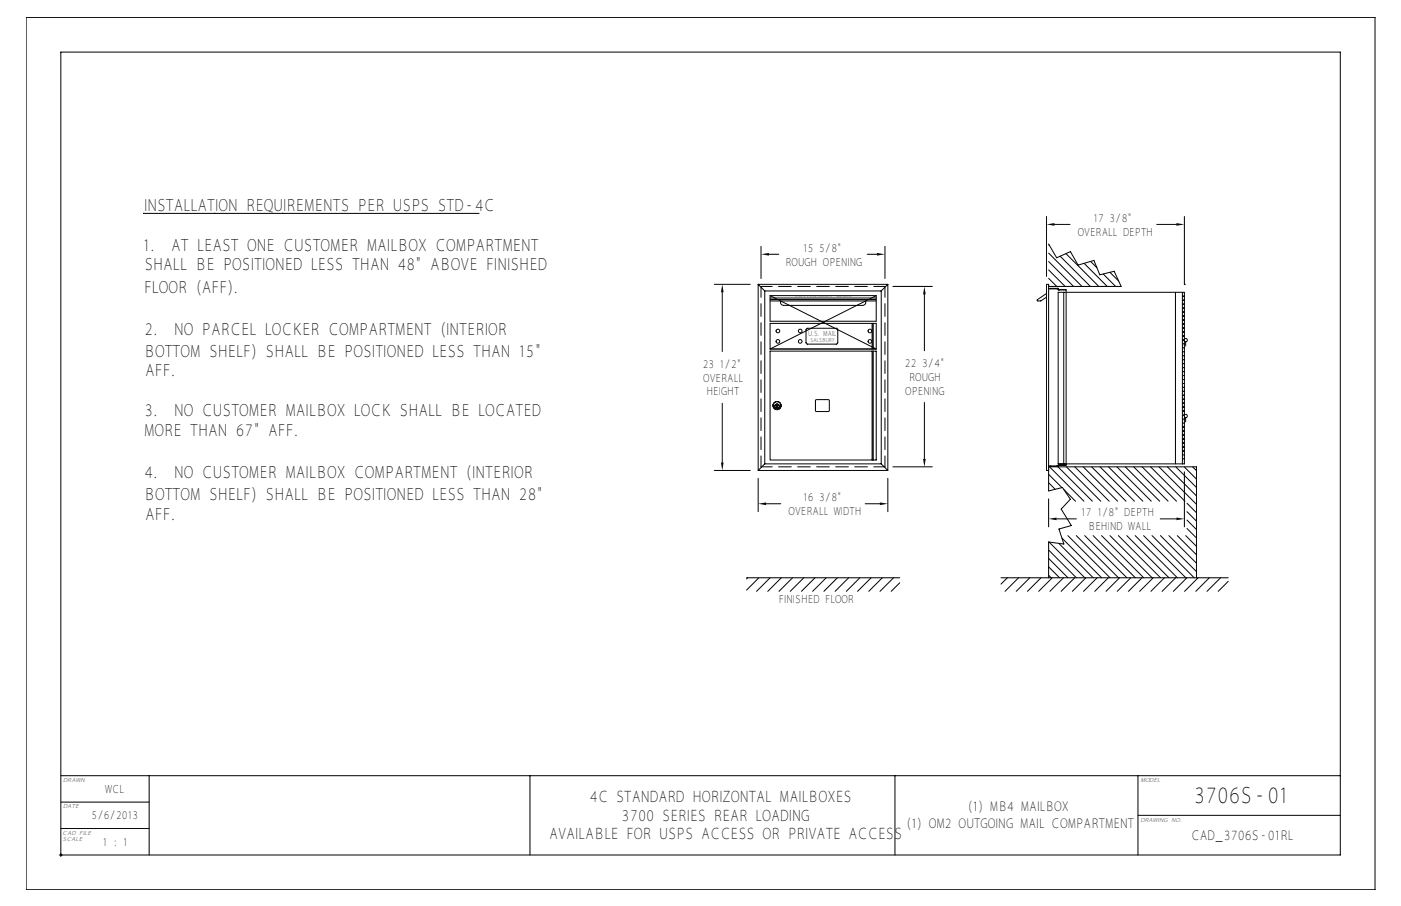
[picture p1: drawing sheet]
<svg xmlns="http://www.w3.org/2000/svg" width="432mm" height="279mm" viewBox="0 0 432 279" stroke-linecap="round" stroke-linejoin="round" font-family="sans-serif">
<g fill="none" stroke="#000" stroke-width=".31">
<path d="M8.1 5.4h415.7v269h-415.7zM44.4 65.8h-.3h103.7M234.6 76v9.9M237 78.4h3M267.3 78.4h3M272.8 76v9.9M322.5 66.8v18.4M323.2 78.1l10.3 10.2M323.2 75.5l.3 .3M323.2 75.2l2.5 4.3 4.2-1.9 2.4 4.2 4.9-1.5 1.8 4.4 4.4-1 2.2 4.6h-22.4M325 69.2h4.8M326.8 79l9.3 9.3"/>
<path d="M328.5 78.2l10.2 10.1M356.5 69.2h6.1M365 66.8v20.9M220.2 87.7h11M222.6 90.1v18.3M233.7 87.7h39.9M233.7 87.7v57.4M233.7 87.7l2 2M235.7 89.7v53.4h35.9M235.7 89.7h35.9M237.3 92.8h32.8M237.3 91.2l32.8 16.4"/>
<path d="M237.3 91.2v7.9h32.8v-7.9M237.3 92.4h32.8M237.3 91.9h32.8M237.3 91.2h32.8M240.7 92.8a.95 .95 0 0 0 .8 1.4h24.4a.95 .95 0 0 0 .9-1.4M268.8 99.7v7.9M269.1 99.7v7.9M270.1 91.2l-32.8 16.4M271.6 89.7v53.4M273.6 87.7v57.4l-2-2M273.6 87.7l-2 2M275.2 88.3h12.2"/>
<path d="M284.9 90.8v17.4M322.5 90.5l-2.8 2.2 1.1 .1 1.7-1.2M323.2 85.8l2.5 2.5M323.2 83.2l5.1 5.1M323.2 80.6l7.7 7.7M323.7 89.1v-.2h2.4v.5h2.5M325.8 88.9v.2M325.8 88.9v.2h-2.6M326.1 90.1h38.9v53h-38.9zM326.4 89.4v-.1h2.1v.1M327.9 90.1v53M328.6 89.4l-.1 54.1h-2.1v-.2"/>
<path d="M334.1 81.2l7.2 7.1M336.1 80.6l2 2M340 84.5l3.9 3.8M342.1 84l2.7 2.7M362.3 90.1v53M364.4 90.1v53M364.4 98.7h.6M364.4 91.4h.6M364.4 92.6h.6M364.4 93.8h.6M364.4 95h.6M364.4 96.3h.6"/>
<path d="M364.4 97.5h.6M364.4 99.9h.6M365 87.7h.1M237.3 108.3h32.8v33.6h-32.8zM237.3 107.6h32.8M237.3 107.6v-7.9h32.8v7.9M248.6 101.4l9.3-.1 .3 .4v4.1l-.5 .3h-9l-.3-.5zM268.8 108.3v33.6M269.1 108.3v33.6M364.4 101.1h.6M364.4 102.4h.6M364.4 103.6h.6"/>
<path d="M364.4 104.8h.6M364.4 106h.6M364.4 107.3h.6M364.4 108.5h.6M364.4 109.7h.6M364.4 110.9h.6M364.4 112.2h.6M364.4 113.4h.6M364.4 114.6h.6M364.4 115.8h.6M364.4 117h.6M364.4 118.3h.6"/>
<path d="M364.4 119.5h.6M365 104.6a.51 .51 0 0 1 .8-.1 .51 .51 0 0 1 0 .8 .51 .51 0 0 1-.8-.1M365.4 105.4v1.3M222.6 124.4v18.2M239.4 125.1l.2 .8zM251.4 123.3h4.1v3.5h-4.1zM284.9 124.1v17.4M364.4 120.7h.6M364.4 121.9h.6M364.4 123.2h.6M364.4 124.4h.6M364.4 125.6h.6"/>
<path d="M364.4 126.8h.6M364.4 128h.6M364.4 129.3h.6M364.4 130.5h.6M364.4 131.7h.6M364.4 132.9h.6M364.4 134.2h.6M364.4 135.4h.6M364.4 136.6h.6M364.4 137.8h.6M364.4 139.1h.6M365 128a.51 .51 0 0 1 .8-.1 .51 .51 0 0 1 0 .8 .51 .51 0 0 1-.8-.1"/>
<path d="M365.4 128.8v1.3M220.2 145.1h11M233.7 147.5v10.3M235.7 143.1l-2 2h39.9M236.1 155.4h4.5M266.7 155.4h4.5M273.6 147.5v10.3M275.2 144h12.2M323.2 145.1h-.7v-57.4h.7v63.7l4.3-1.1 2.4 3.7-2.8 3 3.1 5.1-3.8 1 1.5 4.7-4.7-.7v11.1M323.2 153.8v8.7M323.2 144h45.6v34.2M323.2 148.9l2 2"/>
<path d="M323.2 146.3l4.1 4.1M323.5 144l10.6 10.6M323.7 143.7v.2h2.1v-.2M326.1 144l10.6 10.6M327.9 150.9l3.6 3.7M328.6 143.3h-2.5v.6l-2.9-.2M328.7 144l10.6 10.6M331.3 144l10.6 10.6M333.9 144l10.6 10.6M336.5 144l10.6 10.6M339 144l10.6 10.6M341.6 144l10.6 10.6"/>
<path d="M344.2 144l10.6 10.6M346.8 144l10.6 10.6M349.4 144l10.6 10.6M352 144l10.6 10.6M354.6 144l10.6 10.6M357.2 144l11.6 11.5M359.8 144l9 8.9M362.4 144l6.4 6.3M364.4 140.3h.6M364.4 141.5h.6M365 144l3.8 3.8M365 145.5v17"/>
<path d="M365.8 157.8l3 2.9M365.8 155.2l3 2.9M367.6 144l1.2 1.2M230.1 178.2h47.2M230.4 178.2l-.3 .3M233.9 178.2l-3.8 3.8M237.4 178.2l-4.2 4.2M240.8 178.2l-4.2 4.2M244.3 178.2l-4.2 4.2M247.7 178.2l-4.2 4.2M251.2 178.2l-4.2 4.2M254.6 178.2l-4.1 4.2"/>
<path d="M258.1 178.2l-4.2 4.2M261.6 178.2l-4.2 4.2M265 178.2l-4.2 4.2M268.5 178.2l-4.2 4.2M271.9 178.2l-4.1 4.2M275.4 178.2l-4.2 4.2M277.3 179.7l-2.6 2.7M308.5 178.2h70M310.5 178.2l-2 1.9M313.9 178.2l-4.1 4.2M317.4 178.2l-4.2 4.2M320.9 178.2l-4.2 4.2"/>
<path d="M323.2 177.4l.8 .8M323.2 174.8l3.4 3.4M323.2 172.2l6 6M323.2 169.6l8.6 8.6M323.3 167.2l11.1 11M324.3 178.2l-4.2 4.2M325.6 160h6.1M326.3 167.6l10.6 10.6M327.3 165.9l12.2 12.3M327.8 178.2l-4.2 4.2M329.1 165.2l13 13M331.2 178.2l-4.2 4.2"/>
<path d="M331.7 165.2l13 13M334.3 165.2l13 13M334.7 178.2l-4.2 4.2M336.9 165.2l13 13M338.1 178.2l-4.1 4.2M339.5 165.2l13 13M341.6 178.2l-4.2 4.2M342.1 165.2l13 13M344.7 165.2l13 13M345.1 178.2l-4.2 4.2M347.3 165.2l13 13M348.5 178.2l-4.2 4.2"/>
<path d="M349.9 165.2l13 13M352 178.2l-4.2 4.2M352.5 165.2l13 13M355.1 165.2l13 13M355.4 178.2l-4.1 4.2M357.6 160h5M357.7 165.2l11.1 11.1M358.9 178.2l-4.2 4.2M360.3 165.2l8.5 8.5M362.4 178.2l-4.2 4.2M362.8 165.2l6 5.9M365.4 165.2l3.4 3.3"/>
<path d="M365.8 178.2l-4.2 4.2M365.8 163l3 2.9M365.8 160.4l3 2.9M369.3 178.2l-4.2 4.2M372.7 178.2l-4.2 4.2M376.2 178.2l-4.2 4.2M378.5 179.3l-3 3.1M18.8 239.2h257M46 239.2v24.5M163.3 239.2v24.5M350.7 239.2h-74.9v24.5M350.7 239.2h62.4"/>
<path d="M350.7 239.2v24.5M18.8 247.4h27.2M18.8 255.5h27.2M53.8 243.6l.7-.5 1.2-.3h55.3a2.68 2.68 0 0 1 2.6 2.7v6.3a2.68 2.68 0 0 1-2.6 2.7h-55.3a2.68 2.68 0 0 1-2.7-2.7v-6.7zM54.1 243.9l.9-.6 .7-.1h55.3a2.29 2.29 0 0 1 2.3 2.3v6.3a2.29 2.29 0 0 1-2.3 2.3h-55.3a2.29 2.29 0 0 1-2.3-2.3v-6.7zM54.3 244.2l1.4-.6h55.3a1.91 1.91 0 0 1 1.9 1.9v6.3a1.91 1.91 0 0 1-1.9 1.9h-55.3a1.91 1.91 0 0 1-1.9-1.9v-6.3zM55 244.8l.7-.3h55.3l.6 .3 .3 .7v6.3l-.3 .7-.6 .3h-55.3l-.7-.3-.3-.7v-6.3zM55.1 246.4h1.7M55.1 249.4h5.9M55.1 249.8h1.2M55.1 250.2h1.3M55.1 250.6h1.4"/>
<path d="M55.1 251h1.8M55.1 246.8h1.4M55.1 247.2h1.3M55.1 247.5h1.2M55.1 247.9h1.2M55.1 248.3h1.2M55.1 248.7h1.4M55.1 249.1h1.6M55.1 251.4h56.5M55.1 251.7h56.5M55.1 245.6h56.5M55.1 246h56.5"/>
<path d="M55.1 252.1h56.4M55.1 245.2h56.4M55.6 252.4h55.5M55.6 244.9h55.5M55.7 244.9l-.4 .2-.2 .4v6.3l.2 .4 .4 .2M56.3 249.4a1.48 1.48 0 0 0 1.4 1.9M56.5 249.4l.2 1.1 .7 .5h3.9a1.52 1.52 0 0 0 1.2-1.4 1.52 1.52 0 0 0-1.2-1.5h-2.9l-.3-.3 .3-.3h2.3l.3 .4h1.5l-.1-1-.5-.5-4.2-.1a1.52 1.52 0 0 0-1.2 1.5 1.52 1.52 0 0 0 1.2 1.5h3l.3 .3-.3 .3h-2.3l-.3-.5M57.7 246.1a1.73 1.73 0 0 0-1.4 1.7 1.73 1.73 0 0 0 1.4 1.7M58.2 249.8h2.6M58.3 247.8h2.4M61.3 246.1a1.54 1.54 0 0 1 1.4 2h-.6l.4 .5 .2 1.1 1.9-3.5M62.2 246.4h2.3"/>
<path d="M62.3 248.3h1.2M62.5 246.8h1.8M62.6 248.7h.7M62.7 247.2h1.4M62.7 249.1h.4M62.7 247.5h1.2M62.7 247.9h1M64.2 251.1l.4-.9h2.7l.5 .9M64.2 251h3.5M64.4 250.6h3.1M64.8 246.3h2.4l2.5 4.7h-1.7l-.7-1.1h-2.7l-.6 1.1h-1.8zM66 247.7l.3 .6h-.6z"/>
<path d="M66 247.3l.7 1.4h-1.5zM67.3 246.2l2.4 4.4v-4.3M67.5 246.4h2.2M67.7 246.8h2M67.9 247.2h1.8M68.1 247.5h1.6M68.3 247.9h1.4M68.5 248.3h1.2M68.7 248.7h1M68.9 249.1h.8M69.1 249.4h.6M69.3 249.8h.4"/>
<path d="M69.9 246.3h1.5v3.6h3.9v1.1h-5.4zM71.6 246.8h3.9M71.6 247.2h3.7M71.6 247.5h3.7M71.6 247.9h3.7M71.6 248.3h3.7M71.6 248.7h3.8M75.5 251v-.4l.5 .5 .7 .2M75.8 246.4h-4.2v3h3.7M75.8 246.6l.9-.3h3.9l.7 .6 .2 1h-1.6l-.3-.4h-2.3l-.3 .3 .3 .3h3a1.52 1.52 0 0 1 1.2 1.5 1.52 1.52 0 0 1-1.2 1.4l-4.2-.1-.5-.4-.1-1.1h1.5l.3 .5h2.3l.3-.3-.3-.3h-2.9a1.56 1.56 0 0 1-.9-2.7zM76.7 246.1a1.75 1.75 0 0 0-1.5 1.2 1.75 1.75 0 0 0 .5 1.8h-4.1M77.2 249.8h2.6"/>
<path d="M77.4 249.4h2.2M77.5 247.5h2.1M77.5 247.9h2.1M80.3 246.1a1.54 1.54 0 0 1 1.4 2h-.7a1.77 1.77 0 0 1 .7 1.8 1.77 1.77 0 0 1-1.4 1.4M81.1 251h1.1M81.2 246.4h1M81.3 248.3h.9M81.5 250.6h.7M81.5 246.8h.7M81.5 248.7h.7M81.6 250.2h.6M81.6 247.2h.6"/>
<path d="M81.7 249.1h.5M81.7 249.4h.5M81.7 249.8h.5M81.7 247.5h.5M81.7 247.9h.5M82.2 246.3v4.7M84 249.2h2.6l.3 .4-.3 .3h-2.6zM84 247.4h2.6l.3 .4-.3 .3h-2.6zM84.2 249.4l2.5 .2-2.5 .1zM84.2 247.6l2.5 .1-2.5 .2zM87.1 246.1a1.62 1.62 0 0 1 1.3 2.4 1.69 1.69 0 0 1-1.2 2.8M87.1 246.3a1.44 1.44 0 0 1 1 2.3 1.49 1.49 0 0 1-.9 2.4h-4.8v-4.7h4.8"/>
<path d="M88 246.4h1.2M88.1 251h1.7M88.3 246.8h.9M88.4 250.6h1M88.5 248.3h.7M88.5 248.7h.7M88.5 247.2h.7M88.5 247.9h.7M88.5 247.5h.7M88.6 250.2h.7M88.6 249.1h.6M88.6 249.4h.6"/>
<path d="M88.6 249.8h.6M89.2 246.3v3.6a1.4 1.4 0 0 0 1.4 1.4M89.4 246.3h1.6v3.3l.3 .3 3-.1 .1-3.5h1.5l-.1 4.2-.5 .4-.6 .1-4.7-.1-.4-.4-.2-.6zM91.2 246.3l.1 3.4h2.9v-3.4M91.2 246.4h3M91.2 249.4h3M91.2 246.8h3M91.2 247.2h3M91.2 247.5h3M91.2 247.9h3M91.2 248.3h3M91.2 248.7h3"/>
<path d="M91.2 249.1h3M95.6 251h1.2M95.9 250.6h.9M96.1 250.2h.7M96.1 246.3v3.6a1.4 1.4 0 0 1-1.4 1.4M96.1 246.4h.7M96.1 249.4h.7M96.1 249.8h.7M96.1 246.8h.7M96.1 247.2h.7M96.1 247.5h.7M96.1 247.9h.7"/>
<path d="M96.1 248.3h.7M96.1 248.7h.7M96.1 249.1h.7M96.8 246.3v4.7M98.6 247.4h2.7l.2 1.1-.3 .2h-2.6zM98.8 247.6h2.4l.1 .8-2.5 .1zM98.8 250.2h2.5M98.8 250.6h2.5M98.8 251h2.5M98.8 247.9h2.5M98.8 248.3h2.5M101.3 250.2l-2.5-.1v.9"/>
<path d="M101.3 250.2v.8M101.8 246.1a1.4 1.4 0 0 1 1.4 1.4v1.1l1.6 .1M102.9 246.4l2.7 3.2v1.4M103 248.6v.2a.48 .48 0 0 0-.3 .5 .48 .48 0 0 0 .3 .4v1.3h-1.5v-.9l-.3-.2h-2.6v1.1h-1.6v-4.7h4.8l.9 .3a2.15 2.15 0 0 1 .3 2M103 246.3h2l1.6 1.8 1.6-1.8h2l-2.8 3.2v1.5h-1.6v-1.5zM103.1 249.4h2.4M103.1 249.1h2.1M103.2 247.2h.3M103.2 249.8h2.4M103.2 248.6l-.2 .7 .2 1.7M103.2 250.2h2.4M103.2 250.6h2.4"/>
<path d="M103.2 251h2.4M103.2 247.5h.6M103.2 247.9h1M103.2 248.3h1.3M105.2 246.1l1.4 1.6 1.4-1.6M105.4 246.4h2.4M105.8 246.8h1.7M106.1 247.2h1M106.4 247.5h.4M107.6 249.8h4M107.6 250.2h4M107.6 250.6h4"/>
<path d="M107.6 251h4M107.7 249.4h3.9M108 249.1h3.6M108.4 248.7h3.2M108.7 248.3h2.9M109 247.9h2.6M109.4 247.5h2.2M109.7 247.2h1.9M110 246.8h1.6M111 244.9l.4 .2 .2 .4v6.3l-.2 .4-.4 .2M111.6 246.4h-1.2l-2.8 3.2v1.4M350.7 251.4h62.4"/>
<path d="M18.3 263.7h394.8v-247.6h-394.3v248.1"/>
<circle cx="239.8" cy="105.3" r=".56"/>
<circle cx="239.8" cy="102.1" r=".56"/>
<circle cx="246.6" cy="105.3" r=".56"/>
<circle cx="246.6" cy="102.1" r=".56"/>
<circle cx="268.1" cy="105.3" r=".56"/>
<circle cx="268.1" cy="102.1" r=".56"/>
<circle cx="239.5" cy="125.1" r="1.28"/>
<circle cx="239.5" cy="125.4" r=".7"/>
<circle cx="239.5" cy="125.4" r=".73"/>
<circle cx="239.5" cy="125.4" r=".76"/>
<circle cx="239.5" cy="125.1" r="1.19"/>
</g>
<path d="M234.6 78.4l2.4-.4v.8zM270.3 78l2.5 .4-2.5 .4zM322.5 69.2l2.5-.4v.8zM362.6 68.8l2.4 .4-2.4 .4zM222.6 87.7l.4 2.4h-.8zM284.9 88.3l.4 2.5h-.8zM222.2 142.6h.8l-.4 2.5zM233.7 155.4l2.4-.5v.9zM271.2 154.9l2.4 .5-2.4 .4zM284.5 141.5h.8l-.4 2.5zM323.2 160l2.4-.4v.8zM362.6 159.6l2.4 .4-2.4 .4z" fill="#000"/>
<path d="M234.6 144v-55.7M272.8 144v-55.7" fill="none" stroke="#000" stroke-width=".31" stroke-dasharray="3.9 2" stroke-dashoffset=".6"/>
<path d="M234.6 88.3h38.2M234.6 144h38.2" fill="none" stroke="#000" stroke-width=".31" stroke-dasharray="3.9 2" stroke-dashoffset=".5"/>
<path d="M47.2 241.5h113.7v20.8h-113.7z" fill-rule="evenodd" fill="#fff"/>
<text font-size="6.9" x="367.9" y="247.8">3706S-01</text>
<g font-size="5.2">
<text x="44.4" y="65.1">INSTALLATION REQUIREMENTS PER USPS STD-4C</text>
<text x="44.1" y="77.3">1.</text>
<text x="52.8" y="77.3">AT LEAST ONE CUSTOMER MAILBOX COMPARTMENT</text>
<text x="44.5" y="83.4">SHALL BE POSITIONED LESS THAN 48&quot; ABOVE FINISHED</text>
<text x="44.4" y="90.2">FLOOR (AFF).</text>
<text x="44.5" y="103.2">2.</text>
<text x="53.7" y="103.2">NO PARCEL LOCKER COMPARTMENT (INTERIOR</text>
<text x="44.4" y="110">BOTTOM SHELF) SHALL BE POSITIONED LESS THAN 15&quot;</text>
<text x="44.8" y="116.1">AFF.</text>
<text x="44.5" y="128.3">3.</text>
<text x="53.7" y="128.3">NO CUSTOMER MAILBOX LOCK SHALL BE LOCATED</text>
<text x="44.4" y="134.4">MORE THAN 67&quot; AFF.</text>
<text x="44.5" y="147.4">4.</text>
<text x="53.7" y="147.4">NO CUSTOMER MAILBOX COMPARTMENT (INTERIOR</text>
<text x="44.4" y="154.2">BOTTOM SHELF) SHALL BE POSITIONED LESS THAN 28&quot;</text>
<text x="44.8" y="160.3">AFF.</text>
</g>
<g font-size="4.8">
<text x="181.8" y="247.5">4C STANDARD HORIZONTAL MAILBOXES</text>
<text x="191.6" y="253.2">3700 SERIES REAR LOADING</text>
<text x="169.2" y="258.9">AVAILABLE FOR USPS ACCESS OR PRIVATE ACCESS</text>
</g>
<g font-size="4.1">
<text x="298.3" y="250">(1) MB4 MAILBOX</text>
<text x="279.4" y="255.4">(1) OM2 OUTGOING MAIL COMPARTMENT</text>
<text x="367.1" y="259">CAD_3706S-01RL</text>
</g>
<g font-size="3.5">
<text x="337" y="68.4">17 3/8&quot;</text>
<text x="247.5" y="77.6">15 5/8&quot;</text>
<text x="332.2" y="72.7">OVERALL DEPTH</text>
<text x="242.1" y="81.9">ROUGH OPENING</text>
<text x="216.6" y="113.5">23 1/2&quot;</text>
<text x="278.9" y="113.3">22 3/4&quot;</text>
<text x="216.8" y="117.8">OVERALL</text>
<text x="280.2" y="117.6">ROUGH</text>
<text x="217.8" y="121.9">HEIGHT</text>
<text x="279" y="121.7">OPENING</text>
<text x="247.5" y="154.5">16 3/8&quot;</text>
<text x="243" y="158.8">OVERALL WIDTH</text>
<text x="333.3" y="159.2">17 1/8&quot; DEPTH</text>
<text x="335.4" y="163.5">BEHIND WALL</text>
<text x="240.1" y="186">FINISHED FLOOR</text>
<text x="32.4" y="244.5">WCL</text>
<text x="28.2" y="252.6">5/6/2013</text>
<text x="31.7" y="260.8">1 : 1</text>
</g>
<text font-size="2.2" x="249" y="103.5">U.S. MAIL</text>
<g font-size="1.8">
<text x="19.5" y="241.2">DRAWN</text>
<text x="351.5" y="241.2">MODEL</text>
<text x="19.5" y="249.3">DATE</text>
<text x="19.2" y="257.5">CAD FILE</text>
<text x="351.5" y="253.4">DRAWING NO.</text>
<text x="19.3" y="259.5">SCALE</text>
</g>
<text font-size="1.7" x="249.8" y="105.5">SALSBURY</text>
<g font-size=".5">
<text x="245.2" y="91.7">OUTGOING</text>
<text x="257.8" y="91.7">MAIL</text>
</g>
</svg>
